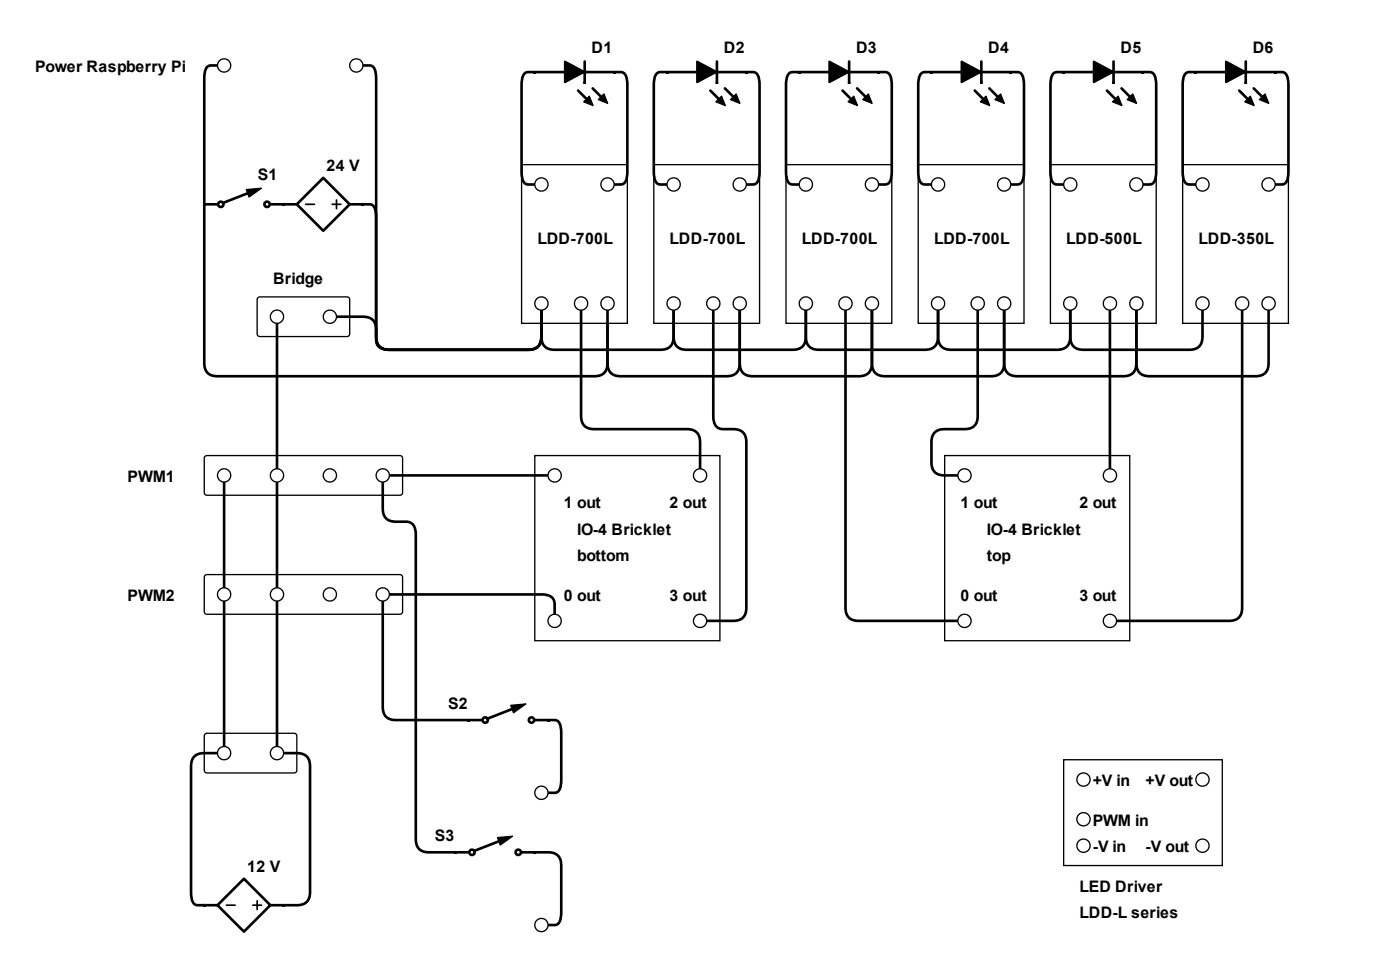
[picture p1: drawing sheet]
<svg xmlns="http://www.w3.org/2000/svg" width="280mm" height="195mm" viewBox="0 0 280 195" stroke-linecap="round" stroke-linejoin="round" font-family="sans-serif">
<g fill="#000">
<path d="M106.7 14.2h.6v.5h-.6zM113 12.3l3.9 2.1-3.9 2.1zM116.8 20.4l1.1-1.2 .7 1.9zM119.7 19.9l1.1-1.1 .8 1.9zM122.6 14.2h.5v.5h-.5zM133.2 14.2h.5v.5h-.5zM139.5 12.3l3.8 2.1-3.8 2.1zM143.2 20.4l1.1-1.2 .8 1.9zM146.1 19.9l1.2-1.1 .7 1.9zM149 14.2h.6v.5h-.6zM159.6 14.2h.6v.5h-.6zM165.9 12.3l3.9 2.1-3.9 2.1z"/>
<path d="M169.7 20.4l1.1-1.2 .7 1.9zM172.6 19.9l1.1-1.1 .8 1.9zM175.5 14.2h.5v.5h-.5zM186.1 14.2h.5v.5h-.5zM192.4 12.3l3.8 2.1-3.8 2.1zM196.1 20.4l1.1-1.2 .8 1.9zM199 19.9l1.2-1.1 .7 1.9zM201.9 14.2h.6v.5h-.6zM212.5 14.2h.6v.5h-.6zM218.8 12.3l3.9 2.1-3.9 2.1zM222.6 20.4l1.1-1.2 .7 1.9zM225.5 19.9l1.1-1.1 .8 1.9z"/>
<path d="M228.4 14.2h.5v.5h-.5zM239 14.2h.5v.5h-.5zM245.3 12.3l3.8 2.1-3.8 2.1zM249 20.4l1.1-1.2 .8 1.9zM251.9 19.9l1.2-1.1 .7 1.9zM254.8 14.2h.6v.5h-.6zM93.5 143.8h.5v.5h-.5zM102.2 141.1l3-.3-2.5 1.8zM109.4 143.8h.5v.5h-.5zM90.9 170.2h.5v.5h-.5zM99.5 167.5l3-.2-2.4 1.7zM106.7 170.2h.6v.5h-.6z"/>
</g>
<g fill="none" stroke="#000" stroke-width=".53">
<path d="M107.3 14.4h15.3M115.7 18.1l2.2 2.3M117 12.3v4.4v-.2M118.6 17.7l2.2 2.2M133.7 14.4h15.3M142.1 18.1l2.3 2.3M143.4 12.3v4.4v-.2M145 17.7l2.3 2.2M160.2 14.4h15.3M168.6 18.1l2.2 2.3M169.9 12.3v4.4v-.2M171.5 17.7l2.2 2.2"/>
<path d="M186.6 14.4h15.3M195 18.1l2.3 2.3M196.3 12.3v4.4v-.2M197.9 17.7l2.3 2.2M213.1 14.4h15.3M221.5 18.1l2.2 2.3M222.8 12.3v4.4v-.2M224.4 17.7l2.2 2.2M239.5 14.4h15.3M247.9 18.1l2.3 2.3M249.2 12.3v4.4v-.2M250.8 17.7l2.3 2.2"/>
<path d="M94 144h2.3M102.9 141.7l-5.4 2M107.1 144h2.3M91.4 170.5h2.2M100.2 168.1l-5.3 2.1M104.5 170.5h2.2"/>
<circle cx="97.1" cy="144" r=".53"/>
<circle cx="106.3" cy="144" r=".53"/>
<circle cx="94.4" cy="170.5" r=".53"/>
<circle cx="103.7" cy="170.5" r=".53"/>
</g>
<g fill="none" stroke="#000" stroke-width=".26">
<path d="M119.7 19.9l1.1-1.1 .8 1.9zM146.1 19.9l1.2-1.1 .7 1.9zM172.6 19.9l1.1-1.1 .8 1.9zM199 19.9l1.2-1.1 .7 1.9zM225.5 19.9l1.1-1.1 .8 1.9zM251.9 19.9l1.2-1.1 .7 1.9zM116.8 20.4l1.1-1.2 .7 1.9zM143.2 20.4l1.1-1.2 .8 1.9zM169.7 20.4l1.1-1.2 .7 1.9zM196.1 20.4l1.1-1.2 .8 1.9zM222.6 20.4l1.1-1.2 .7 1.9zM249 20.4l1.1-1.2 .8 1.9z"/>
<path d="M102.2 141.1l3-.3-2.5 1.8zM99.5 167.5l3-.2-2.4 1.7z"/>
</g>
<path d="M113 12.3l3.9 2.1-3.9 2.1zM139.5 12.3l3.8 2.1-3.8 2.1zM165.9 12.3l3.9 2.1-3.9 2.1zM192.4 12.3l3.8 2.1-3.8 2.1zM218.8 12.3l3.9 2.1-3.9 2.1zM245.3 12.3l3.8 2.1-3.8 2.1z" fill="none" stroke="#000" stroke-width=".39"/>
<path d="M59.4 40.9l5.3-5.3 5.3 5.3-5.3 5.3z" fill="#fff"/>
<path d="M56.7 40.9h2.7M59.4 40.9l5.3-5.3 5.3 5.3-5.3 5.3zM70 40.9h2.3" fill="none" stroke="#000" stroke-width=".53"/>
<path d="M56.5 40.6h.5v.5h-.5zM72.3 40.6h.6v.5h-.6z" fill="#000"/>
<path d="M67.3 40v1.7M61.2 40.9h1.7M66.4 40.9h1.8" fill="none" stroke="#000" stroke-width=".34"/>
<path d="M43.5 181.1l5.3-5.3 5.3 5.3-5.3 5.2z" fill="#fff"/>
<path d="M40.9 181.1h2.6M43.5 181.1l5.3-5.3 5.3 5.3-5.3 5.2zM54.1 181.1h2.4" fill="none" stroke="#000" stroke-width=".53"/>
<path d="M40.6 180.8h.5v.5h-.5zM56.5 180.8h.5v.5h-.5z" fill="#000"/>
<path d="M45.3 181.1h1.7M50.6 181.1h1.7M51.4 180.2v1.7" fill="none" stroke="#000" stroke-width=".34"/>
<circle cx="71.3" cy="13.1" r="1.32" fill="#fff"/>
<circle cx="71.3" cy="13.1" r="1.32" fill="none" stroke="#000" stroke-width=".26"/>
<circle cx="44.8" cy="13.1" r="1.32" fill="#fff"/>
<circle cx="44.8" cy="13.1" r="1.32" fill="none" stroke="#000" stroke-width=".26"/>
<path d="M43.5 13.1h-1.3a1.25 1.25 0 0 0-1.2 1.2l-.1 1.4v56.9a2.34 2.34 0 0 0 2.6 2.7h75.4a2.34 2.34 0 0 0 2.6-2.7v-10.6" fill="none" stroke="#000" stroke-width=".53"/>
<path d="M41 115.1l.4-.2h38.6a.53 .53 0 0 1 .5 .6v6.8a.53 .53 0 0 1-.5 .6h-38.6a.53 .53 0 0 1-.5-.6v-6.8z" fill="#fff"/>
<path d="M41 115.1l.4-.2h38.6a.53 .53 0 0 1 .5 .6v6.8a.53 .53 0 0 1-.5 .6h-38.6a.53 .53 0 0 1-.5-.6v-6.8z" fill="none" stroke="#000" stroke-width=".26"/>
<path d="M104.3 32.9h21.2v31.8h-21.2z" fill="#fff"/>
<path d="M104.3 32.9h21.2v31.8h-21.2z" fill="none" stroke="#000" stroke-width=".26"/>
<circle cx="44.8" cy="118.9" r="1.32" fill="#fff"/>
<circle cx="44.8" cy="118.9" r="1.32" fill="none" stroke="#000" stroke-width=".26"/>
<circle cx="55.4" cy="118.9" r="1.32" fill="#fff"/>
<circle cx="55.4" cy="118.9" r="1.32" fill="none" stroke="#000" stroke-width=".26"/>
<path d="M72.6 13.1h1.3a1.25 1.25 0 0 1 1.2 1.2l.2 1.4v51.6a2.34 2.34 0 0 0 2.6 2.7h27.8a2.34 2.34 0 0 0 2.6-2.7v-5.3" fill="none" stroke="#000" stroke-width=".53"/>
<circle cx="66" cy="118.9" r="1.32" fill="#fff"/>
<circle cx="66" cy="118.9" r="1.32" fill="none" stroke="#000" stroke-width=".26"/>
<circle cx="76.6" cy="118.9" r="1.32" fill="#fff"/>
<circle cx="76.6" cy="118.9" r="1.32" fill="none" stroke="#000" stroke-width=".26"/>
<path d="M41 91.3l.4-.2h38.6a.53 .53 0 0 1 .5 .6v6.8a.53 .53 0 0 1-.5 .6h-38.6a.53 .53 0 0 1-.5-.6v-6.8z" fill="#fff"/>
<path d="M41 91.3l.4-.2h38.6a.53 .53 0 0 1 .5 .6v6.8a.53 .53 0 0 1-.5 .6h-38.6a.53 .53 0 0 1-.5-.6v-6.8z" fill="none" stroke="#000" stroke-width=".26"/>
<circle cx="44.8" cy="95.1" r="1.32" fill="#fff"/>
<circle cx="44.8" cy="95.1" r="1.32" fill="none" stroke="#000" stroke-width=".26"/>
<circle cx="55.4" cy="95.1" r="1.32" fill="#fff"/>
<circle cx="55.4" cy="95.1" r="1.32" fill="none" stroke="#000" stroke-width=".26"/>
<circle cx="66" cy="95.1" r="1.32" fill="#fff"/>
<circle cx="66" cy="95.1" r="1.32" fill="none" stroke="#000" stroke-width=".26"/>
<circle cx="76.6" cy="95.1" r="1.32" fill="#fff"/>
<circle cx="76.6" cy="95.1" r="1.32" fill="none" stroke="#000" stroke-width=".26"/>
<circle cx="108.3" cy="36.9" r="1.32" fill="#fff"/>
<circle cx="108.3" cy="36.9" r="1.32" fill="none" stroke="#000" stroke-width=".26"/>
<circle cx="121.5" cy="36.9" r="1.32" fill="#fff"/>
<circle cx="121.5" cy="36.9" r="1.32" fill="none" stroke="#000" stroke-width=".26"/>
<circle cx="108.3" cy="60.7" r="1.32" fill="#fff"/>
<circle cx="108.3" cy="60.7" r="1.32" fill="none" stroke="#000" stroke-width=".26"/>
<circle cx="116.2" cy="60.7" r="1.32" fill="#fff"/>
<circle cx="116.2" cy="60.7" r="1.32" fill="none" stroke="#000" stroke-width=".26"/>
<circle cx="121.5" cy="60.7" r="1.32" fill="#fff"/>
<circle cx="121.5" cy="60.7" r="1.32" fill="none" stroke="#000" stroke-width=".26"/>
<path d="M130.8 32.9h21.2v31.8h-21.2z" fill="#fff"/>
<path d="M130.8 32.9h21.2v31.8h-21.2z" fill="none" stroke="#000" stroke-width=".26"/>
<circle cx="134.8" cy="36.9" r="1.32" fill="#fff"/>
<circle cx="134.8" cy="36.9" r="1.32" fill="none" stroke="#000" stroke-width=".26"/>
<circle cx="148" cy="36.9" r="1.32" fill="#fff"/>
<circle cx="148" cy="36.9" r="1.32" fill="none" stroke="#000" stroke-width=".26"/>
<circle cx="134.8" cy="60.7" r="1.32" fill="#fff"/>
<circle cx="134.8" cy="60.7" r="1.32" fill="none" stroke="#000" stroke-width=".26"/>
<circle cx="142.7" cy="60.7" r="1.32" fill="#fff"/>
<circle cx="142.7" cy="60.7" r="1.32" fill="none" stroke="#000" stroke-width=".26"/>
<circle cx="148" cy="60.7" r="1.32" fill="#fff"/>
<circle cx="148" cy="60.7" r="1.32" fill="none" stroke="#000" stroke-width=".26"/>
<path d="M157.2 32.9h21.2v31.8h-21.2z" fill="#fff"/>
<path d="M157.2 32.9h21.2v31.8h-21.2z" fill="none" stroke="#000" stroke-width=".26"/>
<circle cx="161.2" cy="36.9" r="1.32" fill="#fff"/>
<circle cx="161.2" cy="36.9" r="1.32" fill="none" stroke="#000" stroke-width=".26"/>
<circle cx="174.4" cy="36.9" r="1.32" fill="#fff"/>
<circle cx="174.4" cy="36.9" r="1.32" fill="none" stroke="#000" stroke-width=".26"/>
<circle cx="161.2" cy="60.7" r="1.32" fill="#fff"/>
<circle cx="161.2" cy="60.7" r="1.32" fill="none" stroke="#000" stroke-width=".26"/>
<circle cx="169.1" cy="60.7" r="1.32" fill="#fff"/>
<circle cx="169.1" cy="60.7" r="1.32" fill="none" stroke="#000" stroke-width=".26"/>
<circle cx="174.4" cy="60.7" r="1.32" fill="#fff"/>
<circle cx="174.4" cy="60.7" r="1.32" fill="none" stroke="#000" stroke-width=".26"/>
<path d="M183.7 32.9h21.2v31.8h-21.2z" fill="#fff"/>
<path d="M183.7 32.9h21.2v31.8h-21.2z" fill="none" stroke="#000" stroke-width=".26"/>
<circle cx="187.7" cy="36.9" r="1.32" fill="#fff"/>
<circle cx="187.7" cy="36.9" r="1.32" fill="none" stroke="#000" stroke-width=".26"/>
<circle cx="200.9" cy="36.9" r="1.32" fill="#fff"/>
<circle cx="200.9" cy="36.9" r="1.32" fill="none" stroke="#000" stroke-width=".26"/>
<circle cx="187.7" cy="60.7" r="1.32" fill="#fff"/>
<circle cx="187.7" cy="60.7" r="1.32" fill="none" stroke="#000" stroke-width=".26"/>
<circle cx="195.6" cy="60.7" r="1.32" fill="#fff"/>
<circle cx="195.6" cy="60.7" r="1.32" fill="none" stroke="#000" stroke-width=".26"/>
<circle cx="200.9" cy="60.7" r="1.32" fill="#fff"/>
<circle cx="200.9" cy="60.7" r="1.32" fill="none" stroke="#000" stroke-width=".26"/>
<path d="M210.1 32.9h21.2v31.8h-21.2z" fill="#fff"/>
<path d="M210.1 32.9h21.2v31.8h-21.2z" fill="none" stroke="#000" stroke-width=".26"/>
<circle cx="214.1" cy="36.9" r="1.32" fill="#fff"/>
<circle cx="214.1" cy="36.9" r="1.32" fill="none" stroke="#000" stroke-width=".26"/>
<circle cx="227.3" cy="36.9" r="1.32" fill="#fff"/>
<circle cx="227.3" cy="36.9" r="1.32" fill="none" stroke="#000" stroke-width=".26"/>
<circle cx="214.1" cy="60.7" r="1.32" fill="#fff"/>
<circle cx="214.1" cy="60.7" r="1.32" fill="none" stroke="#000" stroke-width=".26"/>
<circle cx="222" cy="60.7" r="1.32" fill="#fff"/>
<circle cx="222" cy="60.7" r="1.32" fill="none" stroke="#000" stroke-width=".26"/>
<circle cx="227.3" cy="60.7" r="1.32" fill="#fff"/>
<circle cx="227.3" cy="60.7" r="1.32" fill="none" stroke="#000" stroke-width=".26"/>
<path d="M236.6 32.9h21.2v31.8h-21.2z" fill="#fff"/>
<path d="M236.6 32.9h21.2v31.8h-21.2z" fill="none" stroke="#000" stroke-width=".26"/>
<circle cx="240.6" cy="36.9" r="1.32" fill="#fff"/>
<circle cx="240.6" cy="36.9" r="1.32" fill="none" stroke="#000" stroke-width=".26"/>
<circle cx="253.8" cy="36.9" r="1.32" fill="#fff"/>
<circle cx="253.8" cy="36.9" r="1.32" fill="none" stroke="#000" stroke-width=".26"/>
<circle cx="240.6" cy="60.7" r="1.32" fill="#fff"/>
<circle cx="240.6" cy="60.7" r="1.32" fill="none" stroke="#000" stroke-width=".26"/>
<circle cx="248.5" cy="60.7" r="1.32" fill="#fff"/>
<circle cx="248.5" cy="60.7" r="1.32" fill="none" stroke="#000" stroke-width=".26"/>
<circle cx="253.8" cy="60.7" r="1.32" fill="#fff"/>
<circle cx="253.8" cy="60.7" r="1.32" fill="none" stroke="#000" stroke-width=".26"/>
<path d="M189 91.1h37v37.1h-37z" fill="#fff"/>
<path d="M189 91.1h37v37.1h-37z" fill="none" stroke="#000" stroke-width=".26"/>
<circle cx="193" cy="95.1" r="1.32" fill="#fff"/>
<circle cx="193" cy="95.1" r="1.32" fill="none" stroke="#000" stroke-width=".26"/>
<circle cx="222" cy="95.1" r="1.32" fill="#fff"/>
<circle cx="222" cy="95.1" r="1.32" fill="none" stroke="#000" stroke-width=".26"/>
<circle cx="193" cy="124.2" r="1.32" fill="#fff"/>
<circle cx="193" cy="124.2" r="1.32" fill="none" stroke="#000" stroke-width=".26"/>
<circle cx="222" cy="124.2" r="1.32" fill="#fff"/>
<circle cx="222" cy="124.2" r="1.32" fill="none" stroke="#000" stroke-width=".26"/>
<path d="M107 91.1h37v37.1h-37z" fill="#fff"/>
<path d="M107 91.1h37v37.1h-37z" fill="none" stroke="#000" stroke-width=".26"/>
<circle cx="111" cy="95.1" r="1.32" fill="#fff"/>
<circle cx="111" cy="95.1" r="1.32" fill="none" stroke="#000" stroke-width=".26"/>
<circle cx="140.1" cy="95.1" r="1.32" fill="#fff"/>
<circle cx="140.1" cy="95.1" r="1.32" fill="none" stroke="#000" stroke-width=".26"/>
<circle cx="111" cy="124.2" r="1.32" fill="#fff"/>
<circle cx="111" cy="124.2" r="1.32" fill="none" stroke="#000" stroke-width=".26"/>
<circle cx="140.1" cy="124.2" r="1.32" fill="#fff"/>
<circle cx="140.1" cy="124.2" r="1.32" fill="none" stroke="#000" stroke-width=".26"/>
<path d="M212.8 152h31.7v21.1h-31.7z" fill="#fff"/>
<path d="M212.8 152h31.7v21.1h-31.7z" fill="none" stroke="#000" stroke-width=".26"/>
<circle cx="216.8" cy="155.9" r="1.32" fill="#fff"/>
<circle cx="216.8" cy="155.9" r="1.32" fill="none" stroke="#000" stroke-width=".26"/>
<circle cx="216.8" cy="163.9" r="1.32" fill="#fff"/>
<circle cx="216.8" cy="163.9" r="1.32" fill="none" stroke="#000" stroke-width=".26"/>
<circle cx="216.8" cy="169.1" r="1.32" fill="#fff"/>
<circle cx="216.8" cy="169.1" r="1.32" fill="none" stroke="#000" stroke-width=".26"/>
<circle cx="240.6" cy="155.9" r="1.32" fill="#fff"/>
<circle cx="240.6" cy="155.9" r="1.32" fill="none" stroke="#000" stroke-width=".26"/>
<circle cx="240.6" cy="169.1" r="1.32" fill="#fff"/>
<circle cx="240.6" cy="169.1" r="1.32" fill="none" stroke="#000" stroke-width=".26"/>
<path d="M41 146.8l.4-.1h17.4a.53 .53 0 0 1 .6 .5v6.9a.53 .53 0 0 1-.6 .5h-17.4a.53 .53 0 0 1-.5-.5v-6.9z" fill="#fff"/>
<path d="M41 146.8l.4-.1h17.4a.53 .53 0 0 1 .6 .5v6.9a.53 .53 0 0 1-.6 .5h-17.4a.53 .53 0 0 1-.5-.5v-6.9z" fill="none" stroke="#000" stroke-width=".26"/>
<circle cx="44.8" cy="150.6" r="1.32" fill="#fff"/>
<circle cx="44.8" cy="150.6" r="1.32" fill="none" stroke="#000" stroke-width=".26"/>
<circle cx="55.4" cy="150.6" r="1.32" fill="#fff"/>
<circle cx="55.4" cy="150.6" r="1.32" fill="none" stroke="#000" stroke-width=".26"/>
<path d="M108.3 62v5.3a2.34 2.34 0 0 0 2.7 2.7h21.1a2.34 2.34 0 0 0 2.7-2.7v-5.3v5.3a2.34 2.34 0 0 0 2.6 2.7h21.2a2.34 2.34 0 0 0 2.6-2.7v-5.3v5.3a2.34 2.34 0 0 0 2.7 2.7h21.1a2.34 2.34 0 0 0 2.7-2.7v-5.3v5.3a2.34 2.34 0 0 0 2.6 2.7h21.2a2.34 2.34 0 0 0 2.6-2.7v-5.3v5.3a2.34 2.34 0 0 0 2.7 2.7h21.1a2.34 2.34 0 0 0 2.7-2.7v-5.3M121.5 62v10.6a2.34 2.34 0 0 0 2.7 2.7h21.1a2.34 2.34 0 0 0 2.7-2.7v-10.6v10.6a2.34 2.34 0 0 0 2.6 2.7h21.2a2.34 2.34 0 0 0 2.6-2.7v-10.6v10.6a2.34 2.34 0 0 0 2.7 2.7h21.1a2.34 2.34 0 0 0 2.7-2.7v-10.6v10.6a2.34 2.34 0 0 0 2.6 2.7h21.2a2.34 2.34 0 0 0 2.6-2.7v-10.6v10.6a2.34 2.34 0 0 0 2.7 2.7h21.1a2.34 2.34 0 0 0 2.7-2.7v-10.6" fill="none" stroke="#000" stroke-width=".53"/>
<path d="M51.6 59.5l.4-.1h17.4a.53 .53 0 0 1 .6 .5v6.9a.53 .53 0 0 1-.6 .5h-17.4a.53 .53 0 0 1-.6-.5v-6.9z" fill="#fff"/>
<path d="M51.6 59.5l.4-.1h17.4a.53 .53 0 0 1 .6 .5v6.9a.53 .53 0 0 1-.6 .5h-17.4a.53 .53 0 0 1-.6-.5v-6.9z" fill="none" stroke="#000" stroke-width=".26"/>
<circle cx="55.4" cy="63.3" r="1.32" fill="#fff"/>
<circle cx="55.4" cy="63.3" r="1.32" fill="none" stroke="#000" stroke-width=".26"/>
<path d="M108.3 62v5.3a2.34 2.34 0 0 1-2.6 2.7h-27.8a2.15 2.15 0 0 1-2.6-2 5.4 5.4 0 0 0-.5-3.8 2.53 2.53 0 0 0-2.2-.9h-5.3" fill="none" stroke="#000" stroke-width=".53"/>
<circle cx="66" cy="63.3" r="1.32" fill="#fff"/>
<circle cx="66" cy="63.3" r="1.32" fill="none" stroke="#000" stroke-width=".26"/>
<g fill="none" stroke="#000" stroke-width=".53">
<path d="M107 14.4h-1.3a1.25 1.25 0 0 0-1.2 1.2l-.2 1.5v17.2a2.79 2.79 0 0 0 1 2.5l1.7 .1M122.9 14.4h1.3a1.25 1.25 0 0 1 1.2 1.2l.1 1.5v17.2a2.79 2.79 0 0 1-.9 2.5l-1.7 .1M133.4 14.4h-1.3a1.25 1.25 0 0 0-1.2 1.2l-.1 1.5v17.2a2.79 2.79 0 0 0 .9 2.5l1.7 .1M149.3 14.4h1.3a1.25 1.25 0 0 1 1.2 1.2l.2 1.5v17.2a2.79 2.79 0 0 1-1 2.5l-1.7 .1M159.9 14.4h-1.3a1.25 1.25 0 0 0-1.2 1.2l-.2 1.5v17.2a2.79 2.79 0 0 0 1 2.5l1.7 .1M175.8 14.4h1.3a1.25 1.25 0 0 1 1.2 1.2l.1 1.5v17.2a2.79 2.79 0 0 1-.9 2.5l-1.7 .1M186.3 14.4h-1.3a1.25 1.25 0 0 0-1.2 1.2l-.1 1.5v17.2a2.79 2.79 0 0 0 .9 2.5l1.7 .1M202.2 14.4h1.3a1.25 1.25 0 0 1 1.2 1.2l.2 1.5v17.2a2.79 2.79 0 0 1-1 2.5l-1.7 .1M212.8 14.4h-1.3a1.25 1.25 0 0 0-1.2 1.2l-.2 1.5v17.2a2.79 2.79 0 0 0 1 2.5l1.7 .1M228.7 14.4h1.3a1.25 1.25 0 0 1 1.2 1.2l.1 1.5v17.2a2.79 2.79 0 0 1-.9 2.5l-1.7 .1M239.2 14.4h-1.3a1.25 1.25 0 0 0-1.2 1.2l-.1 1.5v17.2a2.79 2.79 0 0 0 .9 2.5l1.7 .1M255.1 14.4h1.3a1.25 1.25 0 0 1 1.2 1.2l.2 1.5v17.2a2.79 2.79 0 0 1-1 2.5l-1.7 .1"/>
<path d="M72.6 40.9h1.3a1.25 1.25 0 0 1 1.2 1.1l.2 1.5v23.8a2.34 2.34 0 0 0 2.6 2.7h27.8a2.34 2.34 0 0 0 2.6-2.7v-5.3M55.4 64.7v29.1M44.8 96.4v21.2M55.4 96.4v21.2M77.9 95.1h31.7M77.9 118.9h30.4a2.15 2.15 0 0 1 2.7 2v2M44.8 120.2v29.1M55.4 120.2v29.1M43.5 150.6h-2.6a2.34 2.34 0 0 0-2.7 2.7v25.1a2.79 2.79 0 0 0 .9 2.6l1.8 .1M56.7 150.6h2.7a2.34 2.34 0 0 1 2.6 2.7v25.1a2.34 2.34 0 0 1-2.6 2.7h-2.7"/>
</g>
<circle cx="108.3" cy="185" r="1.32" fill="#fff"/>
<g fill="none" stroke="#000" stroke-width=".26">
<path d="M49.3 37.9l3-.3-2.5 1.8z"/>
<circle cx="108.3" cy="185" r="1.32"/>
</g>
<path d="M49.3 37.9l3-.3-2.5 1.8zM40.6 40.6h.5v.5h-.5zM56.5 40.6h.5v.5h-.5z" fill="#000"/>
<g fill="none" stroke="#000" stroke-width=".53">
<path d="M50 38.5l-5.4 2.1M41.1 40.9h2.3M54.2 40.9h2.3M76.6 120.2v21.2a2.34 2.34 0 0 0 2.6 2.6h14.6"/>
<circle cx="44.2" cy="40.9" r=".53"/>
<circle cx="53.4" cy="40.9" r=".53"/>
</g>
<circle cx="108.3" cy="158.6" r="1.32" fill="#fff"/>
<circle cx="108.3" cy="158.6" r="1.32" fill="none" stroke="#000" stroke-width=".26"/>
<path d="M116.2 62v21.2a2.34 2.34 0 0 0 2.7 2.6h18.5a2.34 2.34 0 0 1 2.7 2.7v5.3M142.7 62v21.2a2.15 2.15 0 0 0 2 2.6 5.4 5.4 0 0 1 3.7 .5 2.53 2.53 0 0 1 .9 2.2v33a2.34 2.34 0 0 1-2.6 2.7h-5.3M169.1 62v59.5a2.34 2.34 0 0 0 2.7 2.7h19.8M195.6 62v21.2a2.34 2.34 0 0 1-2.6 2.6h-4a2.34 2.34 0 0 0-2.7 2.7v3.9a2.34 2.34 0 0 0 2.7 2.7h2.6M222 62v31.8M248.5 62v59.5a2.34 2.34 0 0 1-2.6 2.7h-22.5M76.6 96.4v5.3a2.34 2.34 0 0 0 2.6 2.6h2a1.87 1.87 0 0 1 1.9 2l.1 61.5a2.34 2.34 0 0 0 2.6 2.7h5.3M109.6 144h1.4a1.25 1.25 0 0 1 1.1 1.2l.2 1.5v9.2a2.79 2.79 0 0 1-.9 2.6l-1.8 .1M107 170.5h2.6a2.34 2.34 0 0 1 2.7 2.6v9.3a2.79 2.79 0 0 1-.9 2.5l-1.8 .1" fill="none" stroke="#000" stroke-width=".53"/>
<g font-size="3.2">
<text x="118.4" y="10.6">D1</text>
<text x="144.8" y="10.6">D2</text>
<text x="171.3" y="10.6">D3</text>
<text x="197.7" y="10.6">D4</text>
<text x="224.2" y="10.6">D5</text>
<text x="250.6" y="10.6">D6</text>
<text x="7" y="14.4">Power Raspberry Pi</text>
<text x="51.6" y="36">S1</text>
<text x="65.3" y="34.3">24 V</text>
<text x="107.5" y="48.8">LDD-700L</text>
<text x="134" y="48.8">LDD-700L</text>
<text x="160.4" y="48.8">LDD-700L</text>
<text x="186.9" y="48.8">LDD-700L</text>
<text x="213.3" y="48.8">LDD-500L</text>
<text x="239.8" y="48.8">LDD-350L</text>
<text x="54.6" y="56.7">Bridge</text>
<text x="25.5" y="96.4">PWM1</text>
<text x="112.8" y="101.7">1 out</text>
<text x="134" y="101.7">2 out</text>
<text x="192.2" y="101.7">1 out</text>
<text x="216" y="101.7">2 out</text>
<text x="115.5" y="107">IO-4 Bricklet</text>
<text x="197.4" y="107">IO-4 Bricklet</text>
<text x="115.5" y="112.3">bottom</text>
<text x="197.4" y="112.3">top</text>
<text x="25.5" y="120.2">PWM2</text>
<text x="112.8" y="120.2">0 out</text>
<text x="134" y="120.2">3 out</text>
<text x="192.2" y="120.2">0 out</text>
<text x="216" y="120.2">3 out</text>
<text x="89.7" y="141.8">S2</text>
<text x="218.6" y="157.2">+V in</text>
<text x="229.2" y="157.2">+V out</text>
<text x="218.6" y="165.2">PWM in</text>
<text x="87" y="168.2">S3</text>
<text x="218.6" y="170.5">-V in</text>
<text x="229.2" y="170.5">-V out</text>
<text x="49.5" y="174.4">12 V</text>
<text x="216" y="178.4">LED Driver</text>
<text x="216" y="183.7">LDD-L series</text>
</g>
</svg>
